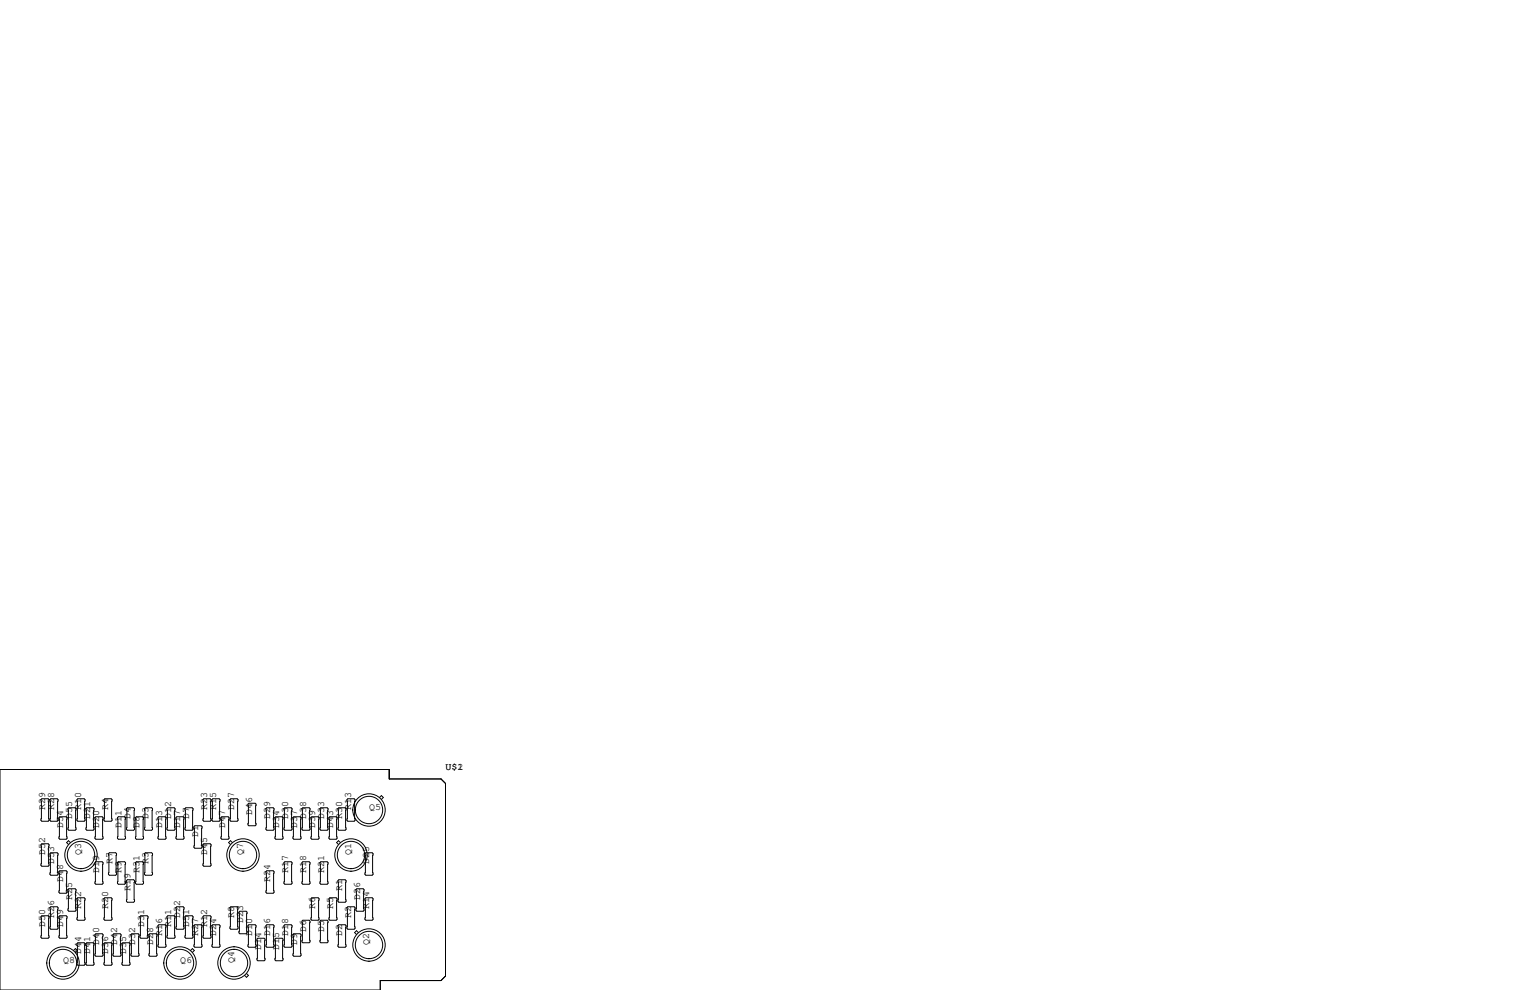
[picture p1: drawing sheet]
<svg xmlns="http://www.w3.org/2000/svg" width="432mm" height="279mm" viewBox="0 0 432 279" stroke-linecap="round" stroke-linejoin="round" font-family="sans-serif">
<g fill="none" stroke="#000" stroke-width=".28">
<path d="M0 217.2h109.9v2.6h14.6l1.2 1.3v54.4l-1.2 1.2h-17.2v2.7h-107.3zM11.8 238.1h1.8l.2 .3v5.8l-.2 .3h-1.8l-.2-.3v-5.8zM11.8 225.4h1.8l.2 .3v5.8l-.2 .3h-1.8l-.2-.3v-5.8zM14.4 225.4h1.7l.3 .3v5.8l-.3 .3h-1.7l-.3-.3v-5.8zM16.9 230.5h1.8l.2 .3v5.8l-.2 .3h-1.8l-.3-.3v-5.8zM19.4 228h1.8l.3 .2v5.9l-.3 .2h-1.8l-.2-.2v-5.9zM19.9 237.8l-.6-.5-.5 .5 .5 .5M22 225.4h1.7l.3 .3v5.8l-.3 .3h-1.7l-.3-.3v-5.8zM24.5 228h1.8l.2 .2v5.9l-.2 .2h-1.8l-.2-.2v-5.9zM27.1 230.5h1.7l.3 .3v5.8l-.3 .3h-1.7l-.3-.3v-5.8zM29.6 225.4h1.8l.2 .3v5.8l-.2 .3h-1.8l-.3-.3v-5.8zM33.4 230.5h1.8l.2 .3v5.8l-.2 .3h-1.8l-.3-.3v-5.8z"/>
<path d="M35.7 228.2l.2-.2h1.8l.3 .2v5.9l-.3 .2h-1.8l-.2-.2zM38.2 230.8l.3-.3h1.8l.2 .3v5.8l-.2 .3h-1.8l-.3-.3zM40.8 228.2l.2-.2h1.8l.3 .2v5.9l-.3 .2h-1.8l-.2-.2zM44.6 230.8l.2-.3h1.8l.3 .3v5.8l-.3 .3h-1.8l-.2-.3zM47.1 228.2l.3-.2h1.7l.3 .2v5.9l-.3 .2h-1.7l-.3-.2zM49.7 230.8l.2-.3h1.8l.2 .3v5.8l-.2 .3h-1.8l-.2-.3zM52.2 228.2l.3-.2h1.7l.3 .2v5.9l-.3 .2h-1.7l-.3-.2zM54.7 233.3l.3-.3h1.8l.2 .3v5.8l-.2 .3h-1.8l-.3-.3zM57.3 238.4l.2-.3h1.8l.3 .3v5.8l-.3 .3h-1.8l-.2-.3zM57.3 225.7l.2-.3h1.8l.3 .3v5.8l-.3 .3h-1.8l-.2-.3zM59.8 225.7l.3-.3h1.7l.3 .3v5.8l-.3 .3h-1.7l-.3-.3zM62.4 230.8l.2-.3h1.8l.2 .3v5.8l-.2 .3h-1.8l-.2-.3z"/>
<path d="M64.9 225.7l.3-.3h1.7l.3 .3v5.8l-.3 .3h-1.7l-.3-.3zM65.6 237.8l-.6-.5-.5 .5 .5 .5M70 226.9l.2-.2h1.8l.3 .2v5.9l-.3 .2h-1.8l-.2-.2zM75.1 228.2l.2-.2h1.8l.2 .2v5.9l-.2 .2h-1.8l-.2-.2zM77.6 230.8l.3-.3h1.7l.3 .3v5.8l-.3 .3h-1.7l-.3-.3zM80.1 228.2l.3-.2h1.8l.2 .2v5.9l-.2 .2h-1.8l-.3-.2zM82.7 230.8l.2-.3h1.8l.3 .3v5.8l-.3 .3h-1.8l-.2-.3zM85.2 228.2l.3-.2h1.7l.3 .2v5.9l-.3 .2h-1.7l-.3-.2zM87.8 230.8l.2-.3h1.8l.2 .3v5.8l-.2 .3h-1.8l-.2-.3zM90.6 228h1.7l.3 .2v5.9l-.3 .2h-1.7l-.3-.2v-5.9zM92.8 230.8l.3-.3h1.8l.2 .3v5.8l-.2 .3h-1.8l-.3-.3zM95.6 228h1.8l.3 .2v5.9l-.3 .2h-1.8l-.2-.2v-5.9z"/>
<path d="M96.1 237.8l-.6-.5-.5 .5 .5 .5M98.2 225.4h1.7l.3 .3v5.8l-.3 .3h-1.7l-.3-.3v-5.8zM107.1 225.1l.5-.6 .6 .6-.6 .5M11.6 258.7l.2-.3h1.8l.2 .3v5.8l-.2 .3h-1.8l-.2-.3zM14.1 256.2l.3-.3h1.7l.3 .3v5.8l-.3 .3h-1.7l-.3-.3zM14.4 240.7h1.7l.3 .2v5.9l-.3 .2h-1.7l-.3-.2v-5.9zM16.6 246l.3-.3h1.8l.2 .3v5.8l-.2 .3h-1.8l-.3-.3zM16.6 258.7l.3-.3h1.8l.2 .3v5.8l-.2 .3h-1.8l-.3-.3zM19.2 251.1l.2-.3h1.8l.3 .3v5.8l-.3 .3h-1.8l-.2-.3zM21.7 253.6l.3-.2h1.7l.3 .2v5.9l-.3 .2h-1.7l-.3-.2zM27.1 243.2h1.7l.3 .3v5.8l-.3 .3h-1.7l-.3-.3v-5.8zM29.3 253.6l.3-.2h1.8l.2 .2v5.9l-.2 .2h-1.8l-.3-.2z"/>
<path d="M30.9 240.7h1.7l.3 .2v5.9l-.3 .2h-1.7l-.3-.2v-5.9zM33.4 243.2h1.8l.2 .3v5.8l-.2 .3h-1.8l-.3-.3v-5.8zM35.7 248.5l.2-.2h1.8l.3 .2v5.9l-.3 .2h-1.8l-.2-.2zM38.2 243.5l.3-.3h1.8l.2 .3v5.8l-.2 .3h-1.8l-.3-.3zM39.5 258.7l.3-.3h1.7l.3 .3v5.8l-.3 .3h-1.7l-.3-.3zM40.8 240.9l.2-.2h1.8l.3 .2v5.9l-.3 .2h-1.8l-.2-.2zM47.1 258.7l.3-.3h1.7l.3 .3v5.8l-.3 .3h-1.7l-.3-.3zM49.7 256.2l.2-.3h1.8l.2 .3v5.8l-.2 .3h-1.8l-.2-.3zM52.2 258.7l.3-.3h1.7l.3 .3v5.8l-.3 .3h-1.7l-.3-.3zM57.3 258.7l.2-.3h1.8l.3 .3v5.8l-.3 .3h-1.8l-.2-.3zM64.9 256.2l.3-.3h1.7l.3 .3v5.8l-.3 .3h-1.7l-.3-.3zM67.4 257.4l.3-.2h1.8l.2 .2v5.9l-.2 .2h-1.8l-.3-.2z"/>
<path d="M75.1 246l.2-.3h1.8l.2 .3v5.8l-.2 .3h-1.8l-.2-.3zM80.4 243.2h1.8l.2 .3v5.8l-.2 .3h-1.8l-.3-.3v-5.8zM85.2 260l.3-.3h1.7l.3 .3v5.8l-.3 .3h-1.7l-.3-.3zM85.5 243.2h1.7l.3 .3v5.8l-.3 .3h-1.7l-.3-.3v-5.8zM87.8 253.6l.2-.2h1.8l.2 .2v5.9l-.2 .2h-1.8l-.2-.2zM90.3 260l.3-.3h1.7l.3 .3v5.8l-.3 .3h-1.7l-.3-.3zM90.6 243.2h1.7l.3 .3v5.8l-.3 .3h-1.7l-.3-.3v-5.8zM92.8 253.6l.3-.2h1.8l.2 .2v5.9l-.2 .2h-1.8l-.3-.2zM95.4 248.5l.2-.2h1.8l.3 .2v5.9l-.3 .2h-1.8l-.2-.2zM97.9 256.2l.3-.3h1.7l.3 .3v5.8l-.3 .3h-1.7l-.3-.3zM100.5 251.1l.2-.3h1.8l.2 .3v5.8l-.2 .3h-1.8l-.2-.3zM103 240.9l.3-.2h1.7l.3 .2v5.9l-.3 .2h-1.7l-.3-.2z"/>
<path d="M103 253.6l.3-.2h1.7l.3 .2v5.9l-.3 .2h-1.7l-.3-.2zM20.8 268.2l.5-.5 .5 .5-.5 .6M21.7 266.3l.3-.2h1.7l.3 .2v5.9l-.3 .2h-1.7l-.3-.2zM24.3 266.3l.2-.2h1.8l.2 .2v5.9l-.2 .2h-1.8l-.2-.2zM26.8 263.8l.3-.3h1.7l.3 .3v5.8l-.3 .3h-1.7l-.3-.3zM29.3 266.3l.3-.2h1.8l.2 .2v5.9l-.2 .2h-1.8l-.3-.2zM31.9 263.8l.2-.3h1.8l.3 .3v5.8l-.3 .3h-1.8l-.2-.3zM34.4 266.3l.3-.2h1.7l.3 .2v5.9l-.3 .2h-1.7l-.3-.2zM37 263.8l.2-.3h1.8l.2 .3v5.8l-.2 .3h-1.8l-.2-.3zM42 263.8l.3-.3h1.8l.2 .3v5.8l-.2 .3h-1.8l-.3-.3zM44.6 261.2l.2-.2h1.8l.3 .2v5.9l-.3 .2h-1.8l-.2-.2zM53.8 268.2l.5-.5 .5 .5-.5 .6"/>
<path d="M54.7 261.2l.3-.2h1.8l.2 .2v5.9l-.2 .2h-1.8l-.3-.2zM59.8 261.2l.3-.2h1.7l.3 .2v5.9l-.3 .2h-1.7l-.3-.2zM69.6 274.8l.5 .5-.5 .5-.6-.5M70 261.2l.2-.2h1.8l.3 .2v5.9l-.3 .2h-1.8l-.2-.2zM72.5 265l.3-.2h1.7l.3 .2v5.9l-.3 .2h-1.7l-.3-.2zM75.1 261.2l.2-.2h1.8l.2 .2v5.9l-.2 .2h-1.8l-.2-.2zM77.6 265l.3-.2h1.7l.3 .2v5.9l-.3 .2h-1.7l-.3-.2zM80.1 261.2l.3-.2h1.8l.2 .2v5.9l-.2 .2h-1.8l-.3-.2zM82.7 263.8l.2-.3h1.8l.3 .3v5.8l-.3 .3h-1.8l-.2-.3zM95.4 261.2l.2-.2h1.8l.3 .2v5.9l-.3 .2h-1.8l-.2-.2zM101.1 263.2l-.5-.5-.5 .5 .5 .5"/>
<circle cx="104.1" cy="228.6" r="4.6"/>
<circle cx="104.1" cy="228.6" r="3.9"/>
<circle cx="22.9" cy="241.3" r="4.6"/>
<circle cx="22.9" cy="241.3" r="3.9"/>
<circle cx="68.6" cy="241.3" r="4.6"/>
<circle cx="68.6" cy="241.3" r="3.9"/>
<circle cx="99.1" cy="241.3" r="4.6"/>
<circle cx="99.1" cy="241.3" r="3.9"/>
<circle cx="17.8" cy="271.8" r="3.9"/>
<circle cx="17.8" cy="271.8" r="4.6"/>
<circle cx="50.8" cy="271.8" r="3.9"/>
<circle cx="50.8" cy="271.8" r="4.6"/>
<circle cx="66" cy="271.8" r="3.9"/>
<circle cx="66" cy="271.8" r="4.6"/>
<circle cx="104.1" cy="266.7" r="4.6"/>
<circle cx="104.1" cy="266.7" r="3.9"/>
</g>
<g font-size="2.8">
<text x="125.7" y="217.2">U$1</text>
<text x="129.1" y="217.2">2</text>
<text x="12.7" y="228.6" transform="rotate(-90 12.7 228.6)">R29</text>
<text x="15.2" y="228.6" transform="rotate(-90 15.2 228.6)">R28</text>
<text x="17.8" y="233.7" transform="rotate(-90 17.8 233.7)">D54</text>
<text x="20.3" y="231.1" transform="rotate(-90 20.3 231.1)">D55</text>
<text x="22.9" y="228.6" transform="rotate(-90 22.9 228.6)">R10</text>
<text x="25.4" y="231.1" transform="rotate(-90 25.4 231.1)">D21</text>
<text x="27.9" y="233.7" transform="rotate(-90 27.9 233.7)">D20</text>
<text x="30.5" y="228.6" transform="rotate(-90 30.5 228.6)">R4</text>
<text x="34.3" y="233.7" transform="rotate(-90 34.3 233.7)">D11</text>
<text x="36.8" y="231.1" transform="rotate(-90 36.8 231.1)">D4</text>
<text x="39.4" y="233.7" transform="rotate(-90 39.4 233.7)">D8</text>
<text x="41.9" y="231.1" transform="rotate(-90 41.9 231.1)">D3</text>
<text x="45.7" y="233.7" transform="rotate(-90 45.7 233.7)">D13</text>
<text x="48.3" y="231.1" transform="rotate(-90 48.3 231.1)">D12</text>
<text x="50.8" y="233.7" transform="rotate(-90 50.8 233.7)">D17</text>
<text x="53.3" y="231.1" transform="rotate(-90 53.3 231.1)">D7</text>
<text x="58.4" y="228.6" transform="rotate(-90 58.4 228.6)">R23</text>
<text x="61" y="228.6" transform="rotate(-90 61 228.6)">R15</text>
<text x="63.5" y="233.7" transform="rotate(-90 63.5 233.7)">D47</text>
<text x="66" y="228.6" transform="rotate(-90 66 228.6)">D27</text>
<text x="71.1" y="229.9" transform="rotate(-90 71.1 229.9)">D46</text>
<text x="76.2" y="231.1" transform="rotate(-90 76.2 231.1)">D29</text>
<text x="78.7" y="233.7" transform="rotate(-90 78.7 233.7)">D34</text>
<text x="81.3" y="231.1" transform="rotate(-90 81.3 231.1)">D30</text>
<text x="83.8" y="233.7" transform="rotate(-90 83.8 233.7)">D37</text>
<text x="86.4" y="231.1" transform="rotate(-90 86.4 231.1)">D38</text>
<text x="88.9" y="233.7" transform="rotate(-90 88.9 233.7)">D39</text>
<text x="91.4" y="231.1" transform="rotate(-90 91.4 231.1)">D33</text>
<text x="94" y="233.7" transform="rotate(-90 94 233.7)">D43</text>
<text x="96.5" y="231.1" transform="rotate(-90 96.5 231.1)">R30</text>
<text x="99.1" y="228.6" transform="rotate(-90 99.1 228.6)">R13</text>
<text x="104.1" y="228.6">Q5</text>
<text x="55.9" y="236.2" transform="rotate(-90 55.9 236.2)">D1</text>
<text x="12.7" y="241.3" transform="rotate(-90 12.7 241.3)">D52</text>
<text x="15.2" y="243.8" transform="rotate(-90 15.2 243.8)">D53</text>
<text x="22.9" y="241.3" transform="rotate(-90 22.9 241.3)">Q3</text>
<text x="31.7" y="243.8" transform="rotate(-90 31.7 243.8)">R7</text>
<text x="41.9" y="243.8" transform="rotate(-90 41.9 243.8)">R3</text>
<text x="58.4" y="241.3" transform="rotate(-90 58.4 241.3)">D45</text>
<text x="68.6" y="241.3" transform="rotate(-90 68.6 241.3)">Q7</text>
<text x="99.1" y="241.3" transform="rotate(-90 99.1 241.3)">Q1</text>
<text x="104.1" y="243.8" transform="rotate(-90 104.1 243.8)">D25</text>
<text x="17.8" y="248.9" transform="rotate(-90 17.8 248.9)">D48</text>
<text x="27.9" y="246.4" transform="rotate(-90 27.9 246.4)">D19</text>
<text x="34.3" y="246.4" transform="rotate(-90 34.3 246.4)">R9</text>
<text x="36.8" y="251.5" transform="rotate(-90 36.8 251.5)">R19</text>
<text x="39.4" y="246.4" transform="rotate(-90 39.4 246.4)">R31</text>
<text x="76.2" y="248.9" transform="rotate(-90 76.2 248.9)">R24</text>
<text x="81.3" y="246.4" transform="rotate(-90 81.3 246.4)">R17</text>
<text x="86.4" y="246.4" transform="rotate(-90 86.4 246.4)">R18</text>
<text x="91.4" y="246.4" transform="rotate(-90 91.4 246.4)">R21</text>
<text x="96.5" y="251.5" transform="rotate(-90 96.5 251.5)">R1</text>
<text x="20.3" y="254" transform="rotate(-90 20.3 254)">R25</text>
<text x="22.9" y="256.5" transform="rotate(-90 22.9 256.5)">R22</text>
<text x="30.5" y="256.5" transform="rotate(-90 30.5 256.5)">R20</text>
<text x="88.9" y="256.5" transform="rotate(-90 88.9 256.5)">R6</text>
<text x="94" y="256.5" transform="rotate(-90 94 256.5)">R5</text>
<text x="101.6" y="254" transform="rotate(-90 101.6 254)">D26</text>
<text x="104.1" y="256.5" transform="rotate(-90 104.1 256.5)">R14</text>
<text x="12.7" y="261.6" transform="rotate(-90 12.7 261.6)">D50</text>
<text x="15.2" y="259.1" transform="rotate(-90 15.2 259.1)">R26</text>
<text x="17.8" y="261.6" transform="rotate(-90 17.8 261.6)">D49</text>
<text x="40.6" y="261.6" transform="rotate(-90 40.6 261.6)">D31</text>
<text x="48.3" y="261.6" transform="rotate(-90 48.3 261.6)">R11</text>
<text x="50.8" y="259.1" transform="rotate(-90 50.8 259.1)">D22</text>
<text x="53.3" y="261.6" transform="rotate(-90 53.3 261.6)">D51</text>
<text x="58.4" y="261.6" transform="rotate(-90 58.4 261.6)">R12</text>
<text x="66" y="259.1" transform="rotate(-90 66 259.1)">R8</text>
<text x="68.6" y="260.3" transform="rotate(-90 68.6 260.3)">D23</text>
<text x="86.4" y="262.9" transform="rotate(-90 86.4 262.9)">D6</text>
<text x="91.4" y="262.9" transform="rotate(-90 91.4 262.9)">D5</text>
<text x="99.1" y="259.1" transform="rotate(-90 99.1 259.1)">R2</text>
<text x="22.9" y="269.2" transform="rotate(-90 22.9 269.2)">D44</text>
<text x="25.4" y="269.2" transform="rotate(-90 25.4 269.2)">D41</text>
<text x="27.9" y="266.7" transform="rotate(-90 27.9 266.7)">D40</text>
<text x="30.5" y="269.2" transform="rotate(-90 30.5 269.2)">D36</text>
<text x="33" y="266.7" transform="rotate(-90 33 266.7)">D42</text>
<text x="35.6" y="269.2" transform="rotate(-90 35.6 269.2)">D35</text>
<text x="38.1" y="266.7" transform="rotate(-90 38.1 266.7)">D32</text>
<text x="43.2" y="266.7" transform="rotate(-90 43.2 266.7)">D28</text>
<text x="45.7" y="264.2" transform="rotate(-90 45.7 264.2)">R16</text>
<text x="55.9" y="264.2" transform="rotate(-90 55.9 264.2)">R27</text>
<text x="61" y="264.2" transform="rotate(-90 61 264.2)">D24</text>
<text x="71.1" y="264.2" transform="rotate(-90 71.1 264.2)">D10</text>
<text x="73.7" y="268" transform="rotate(-90 73.7 268)">D14</text>
<text x="76.2" y="264.2" transform="rotate(-90 76.2 264.2)">D16</text>
<text x="78.7" y="268" transform="rotate(-90 78.7 268)">D15</text>
<text x="81.3" y="264.2" transform="rotate(-90 81.3 264.2)">D18</text>
<text x="83.8" y="266.7" transform="rotate(-90 83.8 266.7)">D9</text>
<text x="96.5" y="264.2" transform="rotate(-90 96.5 264.2)">D2</text>
<text x="104.1" y="266.7" transform="rotate(-90 104.1 266.7)">Q2</text>
<text x="17.8" y="271.8">Q8</text>
<text x="50.8" y="271.8">Q6</text>
<text x="66" y="271.8" transform="rotate(-90 66 271.8)">Q4</text>
</g>
</svg>
